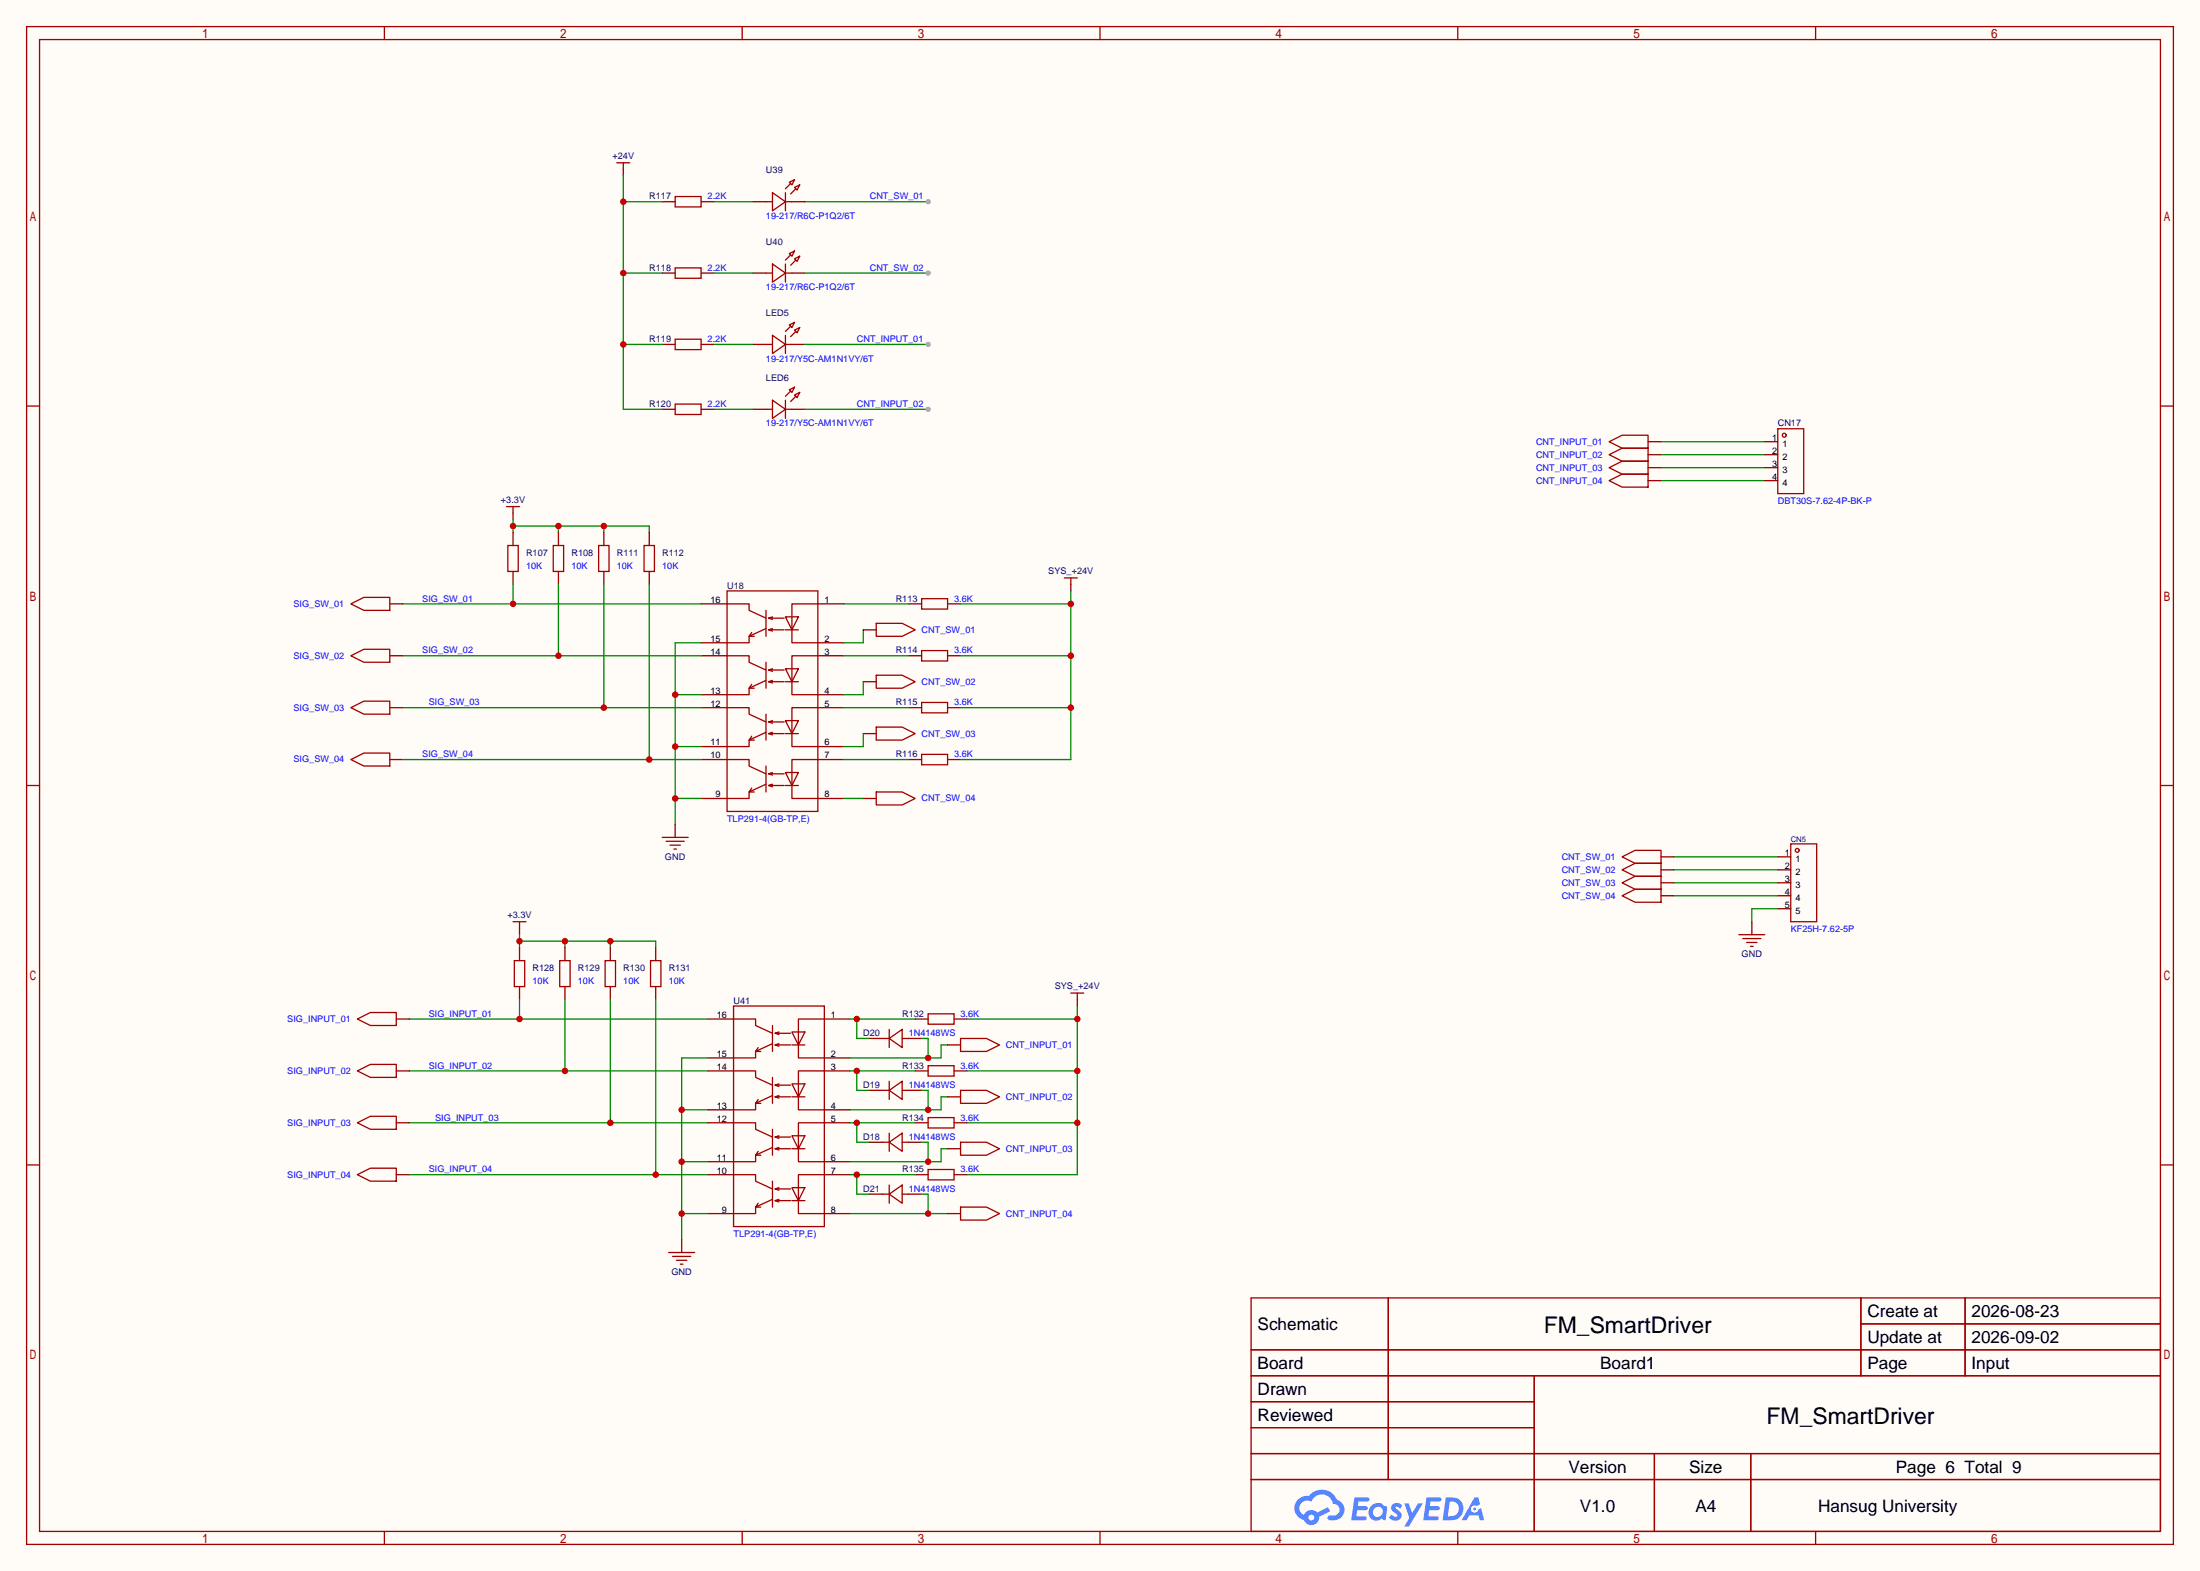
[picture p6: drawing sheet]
<svg xmlns="http://www.w3.org/2000/svg" width="431mm" height="308mm" viewBox="0 0 431 308" stroke-linecap="round" stroke-linejoin="round" font-family="sans-serif">
<path d="M0 0h430.8v307.6h-430.8z" fill="#fffcf7"/>
<g fill="none" stroke="#a10000" stroke-width=".25">
<path d="M5.2 5.2h420.4v297.2h-420.4zM7.7 7.7h415.3v292.1h-415.3zM75.3 5.2v2.5M145.3 5.2v2.5M215.4 5.2v2.5M285.5 5.2v2.5M355.5 5.2v2.5M5.2 79.5h2.5M423 79.5h2.6M5.2 153.8h2.5M423 153.8h2.6M5.2 228.1h2.5"/>
<path d="M423 228.1h2.6M245 254.1h178v45.7h-178zM271.8 254.1v35.6M364.4 254.1v15.3M364.4 259.2h58.6M384.8 254.1v15.3M245 264.3h178M245 269.4h178M245 274.4h55.4M245 279.5h55.4M300.4 269.4v30.4M75.3 299.8v2.6"/>
<path d="M145.3 299.8v2.6M215.4 299.8v2.6M245 284.6h178M245 289.7h178M285.5 299.8v2.6M324 284.6v15.2M342.8 284.6v15.2M355.5 299.8v2.6"/>
</g>
<g fill="#5487ff">
<path d="M272.7 294.5a1.3 1.3 0 0 1 1.9 .3l-.4 .6a.54 .54 0 0 0-1-.2l.2 .2a1.58 1.58 0 0 1 1 1.6 1.43 1.43 0 0 1-2.4 .1l.5-.6a.64 .64 0 0 0 .5 .5 .64 .64 0 0 0 .6-.3l-.1-.2a1.35 1.35 0 0 1-1-1.8z"/>
<path d="M275 294.3h.8l.7 2 1.2-2h.9l-2.7 4.6h-.9l1-1.7z"/>
<path d="M265.2 293.2h1.7a1.31 1.31 0 0 1 1.2 .2 .4 .4 0 0 1-.4 .6h-1.7l-.1 .9h1.6a.4 .4 0 0 1 .3 .4 .4 .4 0 0 1-.4 .4h-1.7l-.1 1.2h.8a1.23 1.23 0 0 1 1.2 .2 .39 .39 0 0 1-.4 .6h-2.6z"/>
<path d="M279.3 293.2h1.7a1.32 1.32 0 0 1 1.2 .2 .39 .39 0 0 1-.3 .6h-1.8l-.1 .9h1.6a.4 .4 0 0 1 .4 .4 .4 .4 0 0 1-.5 .4h-1.6l-.2 1.2h.8a1.23 1.23 0 0 1 1.2 .2 .39 .39 0 0 1-.4 .6h-2.6z"/>
<path d="M288.7 293.2h.8l.3 1.3-.6 .4a.75 .75 0 0 0-1.1 .3 .75 .75 0 0 0 .4 1 .75 .75 0 0 0 1-.7l.5-.2 .6 2.4h-.8l-.3-1h-1.8l-.5 1h-1z"/>
<path d="M283.1 293.2l-.6 4.5h1.4a2.27 2.27 0 0 0 2.7-2.3 2.27 2.27 0 0 0-2.7-2.2zM283.9 294a1.5 1.5 0 0 1 1.8 1.5 1.5 1.5 0 0 1-1.9 1.4h-.3z"/>
<path d="M268.5 294.8a1.6 1.6 0 0 0-.3 2.3 1.6 1.6 0 0 0 2.3 .2l.8 .4 .3-2.5-.1-.3h-.5a1.58 1.58 0 0 0-2.5-.1zM269.1 295.3a.99 .99 0 0 1 1.6 .3 .99 .99 0 0 1-.8 1.4 .94 .94 0 0 1-1-.5 .94 .94 0 0 1 .2-1.2z"/>
<path d="M254.2 293.6a2.37 2.37 0 0 0 1.1 4 1.54 1.54 0 0 0 1.8 1 1.54 1.54 0 0 0 1.2-1.6l2.2-1.1-.5-.8-2.1 1.1a1.57 1.57 0 0 0-2.6 .4 1.5 1.5 0 0 1-.7-2.1 1.5 1.5 0 0 1 2.2-.5 2.23 2.23 0 0 1 2.3-1.4 2.23 2.23 0 0 1 1.9 1.8 1.16 1.16 0 0 1 1.3 1.1 1.16 1.16 0 0 1-1.1 1.2h-.7a.47 .47 0 0 0-.6 .4 .47 .47 0 0 0 .5 .6 2.17 2.17 0 0 0 2.5-1 2.17 2.17 0 0 0-.4-2.7l-.7-.4a3.2 3.2 0 0 0-5.5-.7l-1.1 .1zM256.2 297.1a.6 .6 0 0 1 1.2 0 .6 .6 0 0 1-1.2 0z"/>
<circle cx="288.7" cy="295.4" r=".28"/>
</g>
<g fill="none" stroke="#a10000" stroke-width=".25">
<path d="M142.4 115.7h17.7v43.2h-17.7zM142.4 118.2h4.3v1.3l3.3 1.5M150 119.5v5.1M160.1 118.2h-5v7.7h5M142.4 128.4h4.3v1.3l3.3 1.5M142.4 138.6h4.3v1.2l3.3 1.6M147.7 124.6h-1v1.3h-4.3M147.7 134.7h-1v1.3h-4.3M150 123.1l-3.3 1.5 .5-.8M150 133.2l-3.3 1.5 .5-.7M150 129.7v5M150 139.8v5.1"/>
<path d="M150.5 121l.8 .3M150.5 123.3l.8 .3M150.5 131.2l.8 .2M150.5 133.5l.8 .2M151.3 120.8l-.8 .2h3M151.3 123.1l-.8 .2h3M151.3 130.9l-.8 .3h3M151.3 133.2l-.8 .3h3M153.8 120.8h2.5l-1.2 2.5zM153.8 130.9h2.5l-1.2 2.6zM153.8 123.3h2.5M153.8 133.5h2.5"/>
<path d="M160.1 128.4h-5v7.6h5M160.1 138.6h-5v7.6h5M142.4 148.7h4.3v1.3l3.3 1.5M147.7 144.9h-1v1.3h-4.3M147.7 155.1h-1v1.2h-4.3M150 143.4l-3.3 1.5 .5-.8M150 153.5l-3.3 1.6 .5-.8M150 150v5.1M150.5 141.4l.8 .2M150.5 143.6l.8 .3M150.5 151.5l.8 .3M150.5 153.8l.8 .3"/>
<path d="M151.3 141.1l-.8 .3h3M151.3 143.4l-.8 .2h3M151.3 151.3l-.8 .2h3M151.3 153.5l-.8 .3h3M153.8 141.1h2.5l-1.2 2.5zM153.8 151.3h2.5l-1.2 2.5zM153.8 143.6h2.5M153.8 153.8h2.5M160.1 148.7h-5v7.6h5M143.6 197h17.8v43.2h-17.8zM143.6 199.5h4.4v1.3l3.3 1.5M161.4 199.5h-5.1v7.6h5.1"/>
<path d="M143.6 209.7h4.4v1.2l3.3 1.6M143.6 219.8h4.4v1.3l3.3 1.5M149 205.9h-1v1.2h-4.4M149 216h-1v1.3h-4.4M151.3 204.3l-3.3 1.6 .5-.8M151.3 214.5l-3.3 1.5 .5-.7M151.3 200.8v5.1M151.3 210.9v5.1M151.8 202.3l.7 .3M151.8 204.6l.7 .3M151.8 212.5l.7 .2M151.8 214.8l.7 .2"/>
<path d="M152.5 202.1l-.7 .2h3M152.5 204.3l-.7 .3h3M152.5 212.2l-.7 .3h3M152.5 214.5l-.7 .3h3M155.1 202.1h2.5l-1.3 2.5zM155.1 212.2h2.5l-1.3 2.6zM155.1 204.6h2.5M155.1 214.8h2.5M161.4 209.7h-5.1v7.6h5.1M161.4 219.8h-5.1v7.7h5.1M143.6 230h4.4v1.3l3.3 1.5M149 226.2h-1v1.3h-4.4"/>
<path d="M149 236.3h-1v1.3h-4.4M151.3 224.7l-3.3 1.5 .5-.8M151.3 234.8l-3.3 1.5 .5-.7M151.3 221.1v5.1M151.3 231.3v5M151.8 222.6l.7 .3M151.8 224.9l.7 .3M151.8 232.8l.7 .2M151.8 235.1l.7 .2M152.5 222.4l-.7 .2h3M152.5 224.7l-.7 .2h3M152.5 232.5l-.7 .3h3"/>
<path d="M152.5 234.8l-.7 .3h3M155.1 222.4h2.5l-1.3 2.5zM155.1 232.5h2.5l-1.3 2.6zM155.1 224.9h2.5M155.1 235.1h2.5M161.4 230h-5.1v7.6h5.1"/>
</g>
<g fill="none" stroke="#870000" stroke-width=".25">
<path d="M137.3 118.2h5.1M160.1 118.2h5.1M137.3 125.9h5.1M137.3 128.4h5.1M137.3 136h5.1M137.3 138.6h5.1M160.1 125.9h5.1M160.1 128.4h5.1M160.1 136h5.1M160.1 138.6h5.1M137.3 146.2h5.1M137.3 148.7h5.1"/>
<path d="M137.3 156.3h5.1M160.1 146.2h5.1M160.1 148.7h5.1M160.1 156.3h5.1M138.6 199.5h5M161.4 199.5h5.1M138.6 207.1h5M138.6 209.7h5M138.6 217.3h5M138.6 219.8h5M161.4 207.1h5.1M161.4 209.7h5.1"/>
<path d="M161.4 217.3h5.1M161.4 219.8h5.1M138.6 227.5h5M138.6 230h5M138.6 237.6h5M161.4 227.5h5.1M161.4 230h5.1M161.4 237.6h5.1"/>
</g>
<path d="M133.5 217.3h5.1M138.6 207.1h-5.1v35.6M133.5 237.6h5.1M133.5 227.5h5.1" fill="none" stroke="#008700" stroke-width=".25"/>
<g fill="#c00">
<circle cx="133.5" cy="237.6" r=".63"/>
<circle cx="133.5" cy="227.5" r=".63"/>
<circle cx="133.5" cy="217.3" r=".63"/>
</g>
<path d="M132.2 136h5.1M137.3 125.9h-5.1v35.5M132.2 146.2h5.1M132.2 156.3h5.1" fill="none" stroke="#008700" stroke-width=".25"/>
<g fill="#c00">
<circle cx="132.2" cy="136" r=".63"/>
<circle cx="132.2" cy="146.2" r=".63"/>
<circle cx="132.2" cy="156.3" r=".63"/>
</g>
<path d="M122 33.1v1.3M100.5 100.5v1.2M209.7 114.4v1.3M132.2 161.4v2.6M101.7 181.7v1.3M210.9 195.7v1.3M343 180.5v2.5M133.5 242.7v2.5" fill="none" stroke="#870000" stroke-width=".25"/>
<g fill="none" stroke="#a10000" stroke-width=".25">
<path d="M120.8 31.9h2.5M122 31.9v1.2M99.2 99.2h2.5M100.5 99.2v1.3M208.4 113.2h2.5M209.7 113.2v1.2M129.7 164h5M130.4 164.7h3.6M131.2 165.5h2M132 166.2h.5M100.5 180.5h2.5M101.7 180.5v1.2"/>
<path d="M209.7 194.4h2.5M210.9 194.4v1.3M340.5 183h5.1M341.2 183.8h3.6M342 184.5h2M342.8 185.3h.5M130.9 245.2h5.1M131.7 246h3.6M132.5 246.8h2M133.2 247.5h.5"/>
</g>
<path d="M101.7 183v2.5M101.7 184.3h26.7v1.2M110.6 184.3v1.2M119.5 184.3v1.2" fill="none" stroke="#008700" stroke-width=".25"/>
<g fill="#c00">
<circle cx="101.7" cy="184.3" r=".63"/>
<circle cx="119.5" cy="184.3" r=".63"/>
<circle cx="110.6" cy="184.3" r=".63"/>
</g>
<path d="M100.5 101.7v2.6M100.5 103h26.6v1.3M109.3 103v1.3M118.2 103v1.3" fill="none" stroke="#008700" stroke-width=".25"/>
<g fill="#c00">
<circle cx="100.5" cy="103" r=".63"/>
<circle cx="109.3" cy="103" r=".63"/>
<circle cx="118.2" cy="103" r=".63"/>
</g>
<g fill="none" stroke="#870000" stroke-width=".25">
<path d="M129.7 39.5h2.5M137.3 39.5h2.5M129.7 53.5h2.5M137.3 53.5h2.5M129.7 67.4h2.5M137.3 67.4h2.5M129.7 80.1h2.5M137.3 80.1h2.5M100.5 104.3v2.5M100.5 111.9v2.5M109.3 104.3v2.5M109.3 111.9v2.5"/>
<path d="M118.2 104.3v2.5M118.2 111.9v2.5M127.1 104.3v2.5M127.1 111.9v2.5M177.9 118.2h2.6M185.5 118.2h2.6M177.9 138.6h2.6M177.9 128.4h2.6M185.5 138.6h2.6M185.5 128.4h2.6M177.9 148.7h2.6M185.5 148.7h2.6"/>
<path d="M101.7 185.5v2.6M101.7 193.2v2.5M110.6 185.5v2.6M110.6 193.2v2.5M119.5 185.5v2.6M119.5 193.2v2.5M128.4 185.5v2.6M128.4 193.2v2.5M179.2 199.5h2.5M186.8 199.5h2.6M179.2 209.7h2.5M179.2 219.8h2.5"/>
<path d="M186.8 209.7h2.6M186.8 219.8h2.6M179.2 230h2.5M186.8 230h2.6"/>
</g>
<g fill="none" stroke="#a10000" stroke-width=".25">
<path d="M132.2 38.5h5.1v2h-5.1zM132.2 52.5h5.1v2h-5.1zM132.2 66.4h5.1v2.1h-5.1zM132.2 79.1h5.1v2.1h-5.1zM99.4 106.8h2.1v5.1h-2.1zM108.3 106.8h2.1v5.1h-2.1zM117.2 106.8h2.1v5.1h-2.1zM126.1 106.8h2v5.1h-2zM180.5 117.2h5v2.1h-5zM180.5 137.5h5v2.1h-5zM180.5 127.4h5v2h-5zM180.5 147.7h5v2h-5z"/>
<path d="M100.7 188.1h2v5.1h-2zM109.6 188.1h2v5.1h-2zM118.5 188.1h2v5.1h-2zM127.4 188.1h2v5.1h-2zM181.7 198.5h5.1v2h-5.1zM181.7 208.7h5.1v2h-5.1zM181.7 218.8h5.1v2.1h-5.1zM181.7 229h5.1v2h-5.1z"/>
</g>
<path d="M110.6 195.7v14M80.1 209.7h58.5" fill="none" stroke="#008700" stroke-width=".25"/>
<circle cx="110.6" cy="209.7" r=".63" fill="#c00"/>
<path d="M119.5 195.7v24.1M80.1 219.8h58.5" fill="none" stroke="#008700" stroke-width=".25"/>
<circle cx="119.5" cy="219.8" r=".63" fill="#c00"/>
<path d="M80.1 199.5h58.5M101.7 195.7v3.8" fill="none" stroke="#008700" stroke-width=".25"/>
<circle cx="101.7" cy="199.5" r=".63" fill="#c00"/>
<path d="M118.2 114.4v24.2M78.9 138.6h58.4" fill="none" stroke="#008700" stroke-width=".25"/>
<circle cx="118.2" cy="138.6" r=".63" fill="#c00"/>
<path d="M78.9 118.2h58.4M100.5 114.4v3.8" fill="none" stroke="#008700" stroke-width=".25"/>
<circle cx="100.5" cy="118.2" r=".63" fill="#c00"/>
<path d="M109.3 114.4v14M78.9 128.4h58.4" fill="none" stroke="#008700" stroke-width=".25"/>
<circle cx="109.3" cy="128.4" r=".63" fill="#c00"/>
<path d="M76.3 118.2h2.6M76.3 128.4h2.6M76.3 138.6h2.6M76.3 148.7h2.6M77.6 199.5h2.5M77.6 209.7h2.5M77.6 219.8h2.5M77.6 230h2.5" fill="none" stroke="#870000" stroke-width=".25"/>
<path d="M68.7 118.2l2.5-1.2h5.1v2.5h-5.1zM68.7 128.4l2.5-1.3h5.1v2.6h-5.1zM68.7 138.6l2.5-1.3h5.1v2.5h-5.1zM68.7 148.7l2.5-1.3h5.1v2.6h-5.1zM70 199.5l2.5-1.3h5.1v2.6h-5.1zM70 209.7l2.5-1.3h5.1v2.5h-5.1zM70 219.8l2.5-1.2h5.1v2.5h-5.1zM70 230l2.5-1.3h5.1v2.6h-5.1z" fill="none" stroke="#a10000" stroke-width=".25"/>
<path d="M128.4 195.7v34.3M80.1 230h58.5" fill="none" stroke="#008700" stroke-width=".25"/>
<circle cx="128.4" cy="230" r=".63" fill="#c00"/>
<path d="M127.1 114.4v34.3M78.9 148.7h58.4" fill="none" stroke="#008700" stroke-width=".25"/>
<circle cx="127.1" cy="148.7" r=".63" fill="#c00"/>
<path d="M166.5 199.5h12.7M167.8 199.5v3.8h2.5" fill="none" stroke="#008700" stroke-width=".25"/>
<circle cx="167.8" cy="199.5" r=".63" fill="#c00"/>
<path d="M166.5 219.8h12.7M167.8 219.8v3.8h2.5" fill="none" stroke="#008700" stroke-width=".25"/>
<circle cx="167.8" cy="219.8" r=".63" fill="#c00"/>
<path d="M166.5 230h12.7M167.8 230v3.8h2.5" fill="none" stroke="#008700" stroke-width=".25"/>
<circle cx="167.8" cy="230" r=".63" fill="#c00"/>
<path d="M166.5 209.7h12.7M167.8 209.7v3.8h2.5" fill="none" stroke="#008700" stroke-width=".25"/>
<circle cx="167.8" cy="209.7" r=".63" fill="#c00"/>
<path d="M165.2 118.2h12.7M165.2 128.4h12.7M165.2 138.6h12.7M165.2 148.7h12.7M189.4 199.5h21.5M210.9 197v33h-21.5M189.4 219.8h21.5M189.4 209.7h21.5" fill="none" stroke="#008700" stroke-width=".25"/>
<g fill="#c00">
<circle cx="210.9" cy="219.8" r=".63"/>
<circle cx="210.9" cy="209.7" r=".63"/>
<circle cx="210.9" cy="199.5" r=".63"/>
</g>
<path d="M188.1 118.2h21.6M209.7 115.7v33h-21.6M188.1 128.4h21.6M188.1 138.6h21.6" fill="none" stroke="#008700" stroke-width=".25"/>
<g fill="#c00">
<circle cx="209.7" cy="118.2" r=".63"/>
<circle cx="209.7" cy="128.4" r=".63"/>
<circle cx="209.7" cy="138.6" r=".63"/>
</g>
<path d="M122 34.4v45.7h7.7M122 39.5h7.7M139.8 39.5h7.6M122 53.5h7.7M139.8 53.5h7.6M122 67.4h7.7M139.8 67.4h7.6M139.8 80.1h7.6M169 123.3v2.6h-3.8" fill="none" stroke="#008700" stroke-width=".25"/>
<g fill="none" stroke="#a10000" stroke-width=".25">
<path d="M150 39.5h1.3M151.3 37.7l2.5 1.8-2.5 1.8zM153.8 37.7v3.6M153.8 39.5h1.3M154.6 35.7l1-.5-.5 1zM154.8 35.9l-1 1.1M155.6 36.7l1-.5-.5 1zM155.8 37l-1 1M150 53.5h1.3M151.3 51.7l2.5 1.8-2.5 1.7zM153.8 53.5h1.3M153.8 51.7v3.5"/>
<path d="M154.6 49.7l1-.6-.5 1.1zM154.8 49.9l-1 1M155.6 50.7l1-.5-.5 1zM155.8 50.9l-1 1M150 67.4h1.3M151.3 65.7l2.5 1.7-2.5 1.8zM151.3 78.4l2.5 1.7-2.5 1.8zM153.8 65.7v3.5M153.8 78.4v3.5M153.8 67.4h1.3M154.6 63.6l1-.5-.5 1zM154.6 76.3l1-.5-.5 1z"/>
<path d="M154.8 63.9l-1 1M154.8 76.6l-1 1M155.6 64.6l1-.5-.5 1.1zM155.6 77.3l1-.5-.5 1.1zM155.8 64.9l-1 1M155.8 77.6l-1 1M150 80.1h1.3M153.8 80.1h1.3"/>
</g>
<path d="M147.4 39.5h2.6M155.1 39.5h2.5M147.4 53.5h2.6M155.1 53.5h2.5M147.4 67.4h2.6M155.1 67.4h2.5M147.4 80.1h2.6M155.1 80.1h2.5" fill="none" stroke="#870000" stroke-width=".25"/>
<g fill="#c00">
<circle cx="122" cy="39.5" r=".63"/>
<circle cx="122" cy="53.5" r=".63"/>
<circle cx="122" cy="67.4" r=".63"/>
</g>
<path d="M157.6 39.5h24.1" fill="none" stroke="#008700" stroke-width=".25"/>
<circle cx="181.7" cy="39.5" r=".51" fill="#999"/>
<path d="M157.6 53.5h24.1" fill="none" stroke="#008700" stroke-width=".25"/>
<circle cx="181.7" cy="53.5" r=".51" fill="#999"/>
<path d="M157.6 67.4h24.1" fill="none" stroke="#008700" stroke-width=".25"/>
<circle cx="181.7" cy="67.4" r=".51" fill="#999"/>
<path d="M157.6 80.1h24.1" fill="none" stroke="#008700" stroke-width=".25"/>
<circle cx="181.7" cy="80.1" r=".51" fill="#999"/>
<g fill="none" stroke="#a10000" stroke-width=".25">
<path d="M172.8 213.5h1.3M172.8 203.3h1.3M174.1 213.5l2.6-1.8v3.6zM174.1 203.3l2.6-1.8v3.6zM174.1 201.5v3.6M174.1 211.7v3.6M176.7 213.5h1.2M176.7 203.3h1.2M172.8 233.8h1.3M172.8 223.6h1.3M174.1 233.8l2.6-1.8v3.6zM174.1 223.6l2.6-1.7v3.5z"/>
<path d="M174.1 221.9v3.5M174.1 232v3.6M176.7 233.8h1.2M176.7 223.6h1.2"/>
</g>
<path d="M170.3 213.5h2.5M170.3 203.3h2.5M177.9 213.5h2.6M177.9 203.3h2.6M170.3 233.8h2.5M170.3 223.6h2.5M177.9 233.8h2.6M177.9 223.6h2.6" fill="none" stroke="#870000" stroke-width=".25"/>
<path d="M180.5 213.5h1.2v3.8M185.5 214.8h-1.2v2.5h-17.8" fill="none" stroke="#008700" stroke-width=".25"/>
<circle cx="181.7" cy="217.3" r=".63" fill="#c00"/>
<path d="M180.5 203.3h1.2v3.8M185.5 204.6h-1.2v2.5h-17.8" fill="none" stroke="#008700" stroke-width=".25"/>
<circle cx="181.7" cy="207.1" r=".63" fill="#c00"/>
<path d="M180.5 223.6h1.2v3.9M185.5 224.9h-1.2v2.6h-17.8" fill="none" stroke="#008700" stroke-width=".25"/>
<circle cx="181.7" cy="227.5" r=".63" fill="#c00"/>
<path d="M169 143.6v2.6h-3.8M166.5 237.6h19M180.5 233.8h1.2v3.8" fill="none" stroke="#008700" stroke-width=".25"/>
<circle cx="181.7" cy="237.6" r=".63" fill="#c00"/>
<path d="M325.2 94.1h20.4M325.2 91.6h20.4M325.2 89h20.4M325.2 86.5h20.4M169 133.5v2.5h-3.8M165.2 156.3h3.8M327.8 175.4h20.3M327.8 172.8h20.3M327.8 170.3h20.3M327.8 167.8h20.3M348.1 177.9h-5.1v2.6" fill="none" stroke="#008700" stroke-width=".25"/>
<g fill="none" stroke="#870000" stroke-width=".25">
<path d="M322.7 86.5h2.5M322.7 89h2.5M322.7 91.6h2.5M322.7 94.1h2.5M345.6 86.5h2.5M345.6 89h2.5M345.6 91.6h2.5M345.6 94.1h2.5M169 123.3h2.6M169 133.5h2.6M169 156.3h2.6M169 143.6h2.6"/>
<path d="M325.2 167.8h2.6M325.2 175.4h2.6M325.2 172.8h2.6M325.2 170.3h2.6M348.1 167.8h2.5M348.1 175.4h2.5M348.1 172.8h2.5M348.1 170.3h2.5M348.1 177.9h2.5M185.5 214.8h2.6M185.5 204.6h2.6M185.5 224.9h2.6"/>
<path d="M185.5 237.6h2.6"/>
</g>
<g fill="none" stroke="#a10000" stroke-width=".25">
<path d="M315.1 86.5l2.5-1.3h5.1v2.6h-5.1zM315.1 89l2.5-1.2h5.1v2.5h-5.1zM315.1 91.6l2.5-1.3h5.1v2.5h-5.1zM315.1 94.1l2.5-1.3h5.1v2.6h-5.1zM348.1 83.9h5.1v12.7h-5.1zM171.6 122h5.1l2.5 1.3-2.5 1.3h-5.1zM171.6 132.2h5.1l2.5 1.3-2.5 1.2h-5.1zM171.6 155.1h5.1l2.5 1.2-2.5 1.3h-5.1zM171.6 142.4h5.1l2.5 1.2-2.5 1.3h-5.1zM317.6 167.8l2.6-1.3h5v2.5h-5zM317.6 175.4l2.6-1.3h5v2.6h-5zM317.6 172.8l2.6-1.2h5v2.5h-5z"/>
<path d="M317.6 170.3l2.6-1.3h5v2.6h-5zM350.6 165.2h5.1v15.3h-5.1zM188.1 213.5h5.1l2.5 1.3-2.5 1.2h-5.1zM188.1 203.3h5.1l2.5 1.3-2.5 1.3h-5.1zM188.1 223.6h5.1l2.5 1.3-2.5 1.3h-5.1zM188.1 236.3h5.1l2.5 1.3-2.5 1.3h-5.1z"/>
<circle cx="349.4" cy="85.2" r=".38"/>
<circle cx="351.9" cy="166.5" r=".38"/>
</g>
<g font-size="4.5">
<text x="302.3" y="261">FM_SmartDriver</text>
<text x="345.9" y="278.8">FM_SmartDriver</text>
</g>
<g font-size="3.4">
<text x="365.7" y="257.9">Create at</text>
<text x="386.1" y="257.9">2026-08-23</text>
<text x="246.3" y="260.4">Schematic</text>
<text x="365.7" y="263">Update at</text>
<text x="386.1" y="263">2026-09-02</text>
<text x="246.3" y="268.1">Board</text>
<text x="313.3" y="268.1">Board1</text>
<text x="365.7" y="268.1">Page</text>
<text x="386.1" y="268.1">Input</text>
<text x="246.3" y="273.1">Drawn</text>
<text x="246.3" y="278.2">Reviewed</text>
<text x="307.1" y="288.4">Version</text>
<text x="330.8" y="288.4">Size</text>
<text x="371.2" y="288.4">Page 6 Total 9</text>
<text x="309.4" y="296">V1.0</text>
<text x="332" y="296">A4</text>
<text x="356" y="296">Hansug University</text>
</g>
<g font-size="1.8" fill="#000080">
<text x="119.9" y="31.2">+24V</text>
<text x="150" y="34">U39</text>
<text x="127.1" y="39">R117</text>
<text x="150" y="47.9">U40</text>
<text x="127.1" y="53">R118</text>
<text x="150" y="61.9">LED5</text>
<text x="127.1" y="67">R119</text>
<text x="150" y="74.6">LED6</text>
<text x="127.1" y="79.7">R120</text>
<text x="348.1" y="83.5">CN17</text>
<text x="98.1" y="98.5">+3.3V</text>
<text x="103" y="108.9">R107</text>
<text x="111.9" y="108.9">R108</text>
<text x="120.8" y="108.9">R111</text>
<text x="129.7" y="108.9">R112</text>
<text x="205.3" y="112.5">SYS_+24V</text>
<text x="142.4" y="115.2">U18</text>
<text x="175.4" y="117.8">R113</text>
<text x="175.4" y="127.9">R114</text>
<text x="175.4" y="138.1">R115</text>
<text x="175.4" y="148.3">R116</text>
<text x="130.2" y="168.3">GND</text>
<text x="99.4" y="179.8">+3.3V</text>
<text x="104.3" y="190.2">R128</text>
<text x="113.2" y="190.2">R129</text>
<text x="122" y="190.2">R130</text>
<text x="130.9" y="190.2">R131</text>
<text x="341" y="187.4">GND</text>
<text x="143.6" y="196.5">U41</text>
<text x="206.5" y="193.7">SYS_+24V</text>
<text x="169" y="202.9">D20</text>
<text x="176.7" y="199.1">R132</text>
<text x="176.7" y="209.2">R133</text>
<text x="169" y="213">D19</text>
<text x="176.7" y="219.4">R134</text>
<text x="169" y="223.2">D18</text>
<text x="169" y="233.4">D21</text>
<text x="176.7" y="229.5">R135</text>
<text x="131.5" y="249.6">GND</text>
</g>
<g font-size="1.8" fill="#00f">
<text x="138.6" y="39">2.2K</text>
<text x="170.3" y="39">CNT_SW_01</text>
<text x="150" y="42.9">19-217/R6C-P1Q2/6T</text>
<text x="138.6" y="53">2.2K</text>
<text x="170.3" y="53">CNT_SW_02</text>
<text x="150" y="56.8">19-217/R6C-P1Q2/6T</text>
<text x="138.6" y="67">2.2K</text>
<text x="150" y="70.8">19-217/Y5C-AM1N1VY/6T</text>
<text x="167.8" y="67">CNT_INPUT_01</text>
<text x="138.6" y="79.7">2.2K</text>
<text x="150" y="83.5">19-217/Y5C-AM1N1VY/6T</text>
<text x="167.8" y="79.7">CNT_INPUT_02</text>
<text x="300.8" y="87.1">CNT_INPUT_01</text>
<text x="300.8" y="89.6">CNT_INPUT_02</text>
<text x="300.8" y="92.1">CNT_INPUT_03</text>
<text x="300.8" y="94.7">CNT_INPUT_04</text>
<text x="348.1" y="98.7">DBT30S-7.62-4P-BK-P</text>
<text x="103" y="111.4">10K</text>
<text x="111.9" y="111.4">10K</text>
<text x="120.8" y="111.4">10K</text>
<text x="129.7" y="111.4">10K</text>
<text x="57.5" y="118.8">SIG_SW_01</text>
<text x="82.7" y="117.8">SIG_SW_01</text>
<text x="186.8" y="117.8">3.6K</text>
<text x="180.5" y="123.9">CNT_SW_01</text>
<text x="57.5" y="129">SIG_SW_02</text>
<text x="82.7" y="127.9">SIG_SW_02</text>
<text x="186.8" y="127.9">3.6K</text>
<text x="180.5" y="134">CNT_SW_02</text>
<text x="57.5" y="139.1">SIG_SW_03</text>
<text x="83.9" y="138.1">SIG_SW_03</text>
<text x="186.8" y="138.1">3.6K</text>
<text x="57.5" y="149.3">SIG_SW_04</text>
<text x="82.7" y="148.3">SIG_SW_04</text>
<text x="180.5" y="144.2">CNT_SW_03</text>
<text x="186.8" y="148.3">3.6K</text>
<text x="142.4" y="161">TLP291-4(GB-TP,E)</text>
<text x="180.5" y="156.9">CNT_SW_04</text>
<text x="305.8" y="168.3">CNT_SW_01</text>
<text x="305.8" y="173.4">CNT_SW_03</text>
<text x="305.8" y="170.9">CNT_SW_02</text>
<text x="305.8" y="176">CNT_SW_04</text>
<text x="350.6" y="182.6">KF25H-7.62-5P</text>
<text x="104.3" y="192.7">10K</text>
<text x="113.2" y="192.7">10K</text>
<text x="122" y="192.7">10K</text>
<text x="130.9" y="192.7">10K</text>
<text x="56.3" y="200.1">SIG_INPUT_01</text>
<text x="83.9" y="199.1">SIG_INPUT_01</text>
<text x="177.9" y="202.9">1N4148WS</text>
<text x="188.1" y="199.1">3.6K</text>
<text x="83.9" y="209.2">SIG_INPUT_02</text>
<text x="188.1" y="209.2">3.6K</text>
<text x="197" y="205.2">CNT_INPUT_01</text>
<text x="56.3" y="210.2">SIG_INPUT_02</text>
<text x="177.9" y="213">1N4148WS</text>
<text x="197" y="215.3">CNT_INPUT_02</text>
<text x="56.3" y="220.4">SIG_INPUT_03</text>
<text x="85.2" y="219.4">SIG_INPUT_03</text>
<text x="188.1" y="219.4">3.6K</text>
<text x="177.9" y="223.2">1N4148WS</text>
<text x="197" y="225.5">CNT_INPUT_03</text>
<text x="56.3" y="230.6">SIG_INPUT_04</text>
<text x="83.9" y="229.5">SIG_INPUT_04</text>
<text x="177.9" y="233.4">1N4148WS</text>
<text x="188.1" y="229.5">3.6K</text>
<text x="197" y="238.2">CNT_INPUT_04</text>
<text x="143.6" y="242.2">TLP291-4(GB-TP,E)</text>
</g>
<g font-size="1.8">
<text x="347" y="86.3">1</text>
<text x="347" y="88.8">2</text>
<text x="349" y="87.5">1</text>
<text x="347" y="91.4">3</text>
<text x="347" y="93.9">4</text>
<text x="349" y="90.1">2</text>
<text x="349" y="92.6">3</text>
<text x="349" y="95.2">4</text>
<text x="139.1" y="118">16</text>
<text x="161.4" y="118">1</text>
<text x="139.1" y="125.6">15</text>
<text x="161.4" y="125.6">2</text>
<text x="139.1" y="128.2">14</text>
<text x="161.4" y="128.2">3</text>
<text x="139.1" y="135.8">13</text>
<text x="161.4" y="135.8">4</text>
<text x="139.1" y="138.3">12</text>
<text x="161.4" y="138.3">5</text>
<text x="139.1" y="148.5">10</text>
<text x="139.1" y="146">11</text>
<text x="161.4" y="146">6</text>
<text x="161.4" y="148.5">7</text>
<text x="140.1" y="156.1">9</text>
<text x="161.4" y="156.1">8</text>
<text x="349.5" y="167.6">1</text>
<text x="349.5" y="170.1">2</text>
<text x="349.5" y="172.6">3</text>
<text x="351.6" y="168.8">1</text>
<text x="351.6" y="171.4">2</text>
<text x="351.6" y="173.9">3</text>
<text x="349.5" y="175.2">4</text>
<text x="349.5" y="177.7">5</text>
<text x="351.6" y="176.4">4</text>
<text x="351.6" y="179">5</text>
<text x="140.4" y="199.3">16</text>
<text x="162.7" y="199.3">1</text>
<text x="140.4" y="209.5">14</text>
<text x="140.4" y="206.9">15</text>
<text x="162.7" y="206.9">2</text>
<text x="162.7" y="209.5">3</text>
<text x="140.4" y="219.6">12</text>
<text x="140.4" y="217.1">13</text>
<text x="162.7" y="217.1">4</text>
<text x="162.7" y="219.6">5</text>
<text x="140.4" y="227.2">11</text>
<text x="162.7" y="227.2">6</text>
<text x="140.4" y="229.8">10</text>
<text x="162.7" y="229.8">7</text>
<text x="141.4" y="237.4">9</text>
<text x="162.7" y="237.4">8</text>
</g>
<text font-size="1.5" fill="#000080" x="350.6" y="164.8">CN5</text>
</svg>
